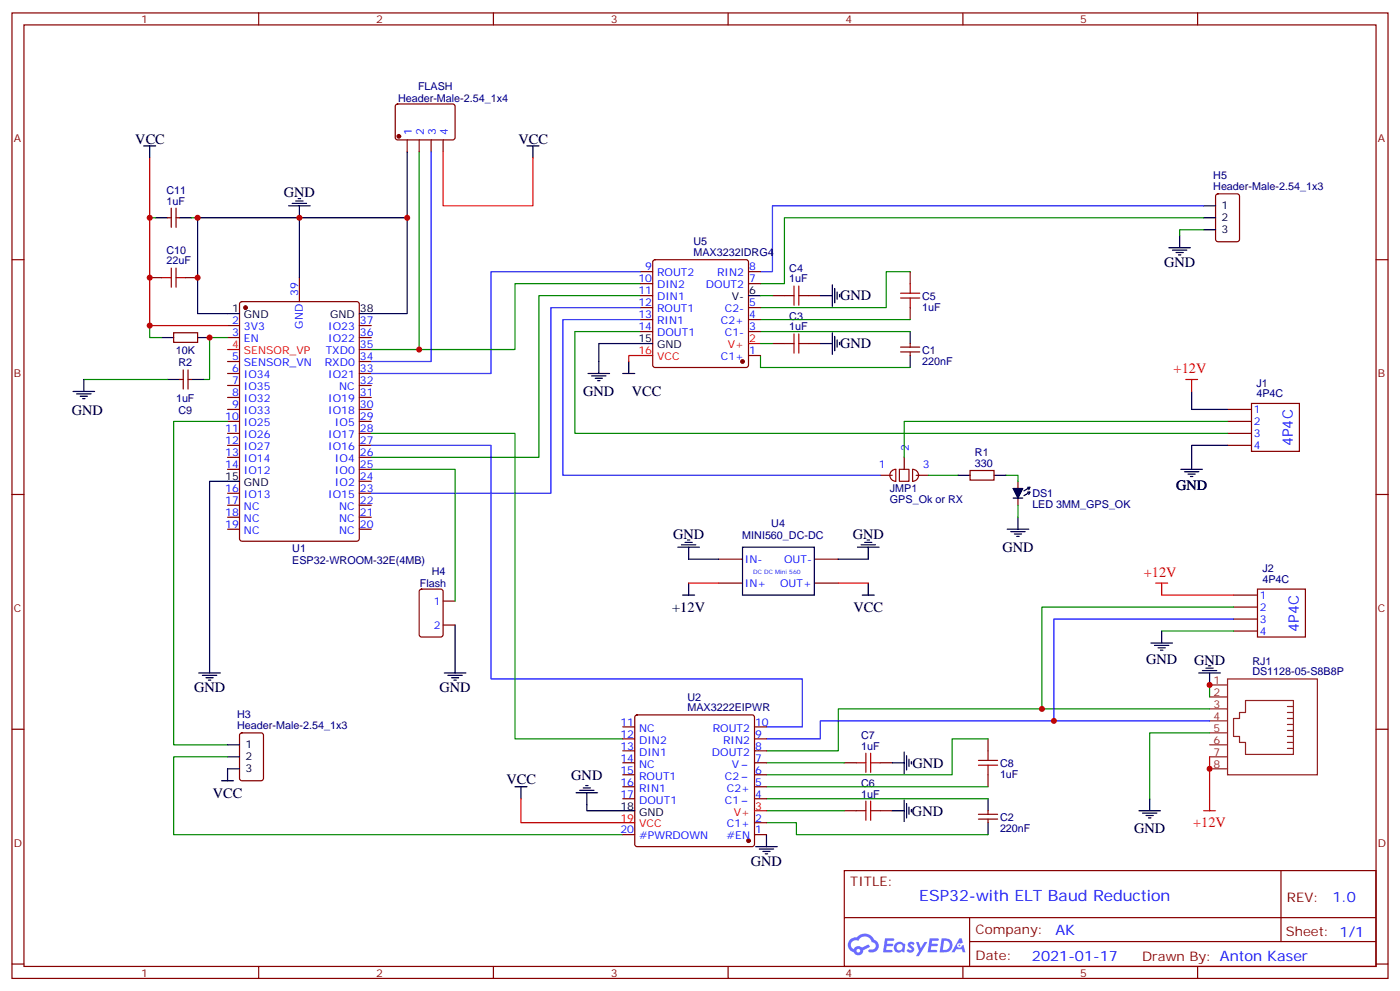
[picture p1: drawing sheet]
<svg xmlns="http://www.w3.org/2000/svg" width="412mm" height="292mm" viewBox="0 0 412 292" stroke-linecap="round" stroke-linejoin="round" font-family="sans-serif">
<g fill="none" stroke="#870000" stroke-width=".35">
<path d="M3.5 3.8h405.4v284.3h-405.4zM7.1 7.3h398.2v277.3h-398.2zM76.2 3.8v3.5M145.3 3.8v3.5M214.5 3.8v3.5M283.6 3.8v3.5M352.8 3.8v3.5M3.5 76.5h3.6M405.3 76.5h3.6M3.5 145.6h3.6M405.3 145.6h3.6M3.5 214.8h3.6"/>
<path d="M405.3 214.8h3.6M248.7 256.4h156.6v28.2h-156.6zM377.3 256.4v20.9M248.7 270.2h156.5M285.6 277.3h119.6M285.6 270.2v14.2M3.5 283.9h3.6M76.2 284.6v3.5M145.3 284.6v3.5M214.5 284.6v3.5M283.6 284.6v3.5M352.8 284.6v3.5"/>
<path d="M405.3 283.9h3.6"/>
</g>
<g fill="#5487ff">
<path d="M267.7 277.6a1.22 1.22 0 0 1 1.7 .2l-.4 .6a.47 .47 0 0 0-.3-.4 .47 .47 0 0 0-.5 .2l.1 .2a1.14 1.14 0 0 1 .8 1.8 1.14 1.14 0 0 1-1.9 0l-.2-.2 .5-.6 .7 .5a.29 .29 0 0 0 .3-.3 .29 .29 0 0 0-.2-.3 1.04 1.04 0 0 1-.6-1.7z"/>
<path d="M260.7 276.3h2.4l.3 .2-.2 .5-1.8 .1-.1 .8h1.5l.3 .4-.3 .4h-1.6l-.2 1.1h1.7l.2 .3-.2 .3-2.6 .1z"/>
<path d="M273.8 276.3h2.4l.3 .2-.1 .5-1.8 .1-.2 .8h1.6l.3 .4-.4 .4h-1.6l-.1 1.1h1.7l.2 .3-.2 .3-2.6 .1z"/>
<path d="M282.6 276.3h.7l.3 1.3-.6 .3a.69 .69 0 0 0-1 .3 .69 .69 0 0 0 .4 .9 .69 .69 0 0 0 .9-.6l.5-.2 .6 2.2h-.8l-.2-.9h-1.8l-.5 .9h-.8z"/>
<path d="M269.8 277.4h.8l.6 1.8 1.1-1.8h.9l-2.6 4.2h-.8l.9-1.5z"/>
<path d="M277.4 276.3l-.6 4.2h1.3a2.11 2.11 0 0 0 2.5-2.1 2.11 2.11 0 0 0-2.5-2.1zM278.1 277.1a1.39 1.39 0 0 1 1.7 1.4 1.39 1.39 0 0 1-1.8 1.3h-.3z"/>
<path d="M263.7 277.9a1.54 1.54 0 0 0-.1 2.2 1.54 1.54 0 0 0 2.2 .1l.6 .3 .3-2.3-.2-.3h-.4a1.49 1.49 0 0 0-2.4 0zM264 278.9a.94 .94 0 0 1 1.8 0 .94 .94 0 0 1-1.8 0z"/>
<path d="M250.4 276.7a2.18 2.18 0 0 0 1.1 3.7 1.44 1.44 0 0 0 1.6 .9 1.44 1.44 0 0 0 1.2-1.4l2-1.1-.5-.7-1.9 1a1.47 1.47 0 0 0-2.4 .4 1.39 1.39 0 0 1-.7-1.9 1.39 1.39 0 0 1 2-.5 2.12 2.12 0 0 1 2.2-1.3 2.12 2.12 0 0 1 1.9 1.7 1.14 1.14 0 0 1 1.1 1.4 1.14 1.14 0 0 1-1.7 .7 .43 .43 0 0 0-.5 .4 .43 .43 0 0 0 .4 .5 1.98 1.98 0 0 0 2.5-1.2 1.98 1.98 0 0 0-1.2-2.6 3.1 3.1 0 0 0-5.3-.6l-.9 .1zM252.3 280a.55 .55 0 0 1 1.1 0 .55 .55 0 0 1-1.1 0z"/>
<circle cx="282.6" cy="278.4" r=".26"/>
</g>
<g fill="none" stroke="#000" stroke-width=".35">
<path d="M42.3 43h3.6M44.1 43v3.5M86.1 59.9h4.2M87.1 59.2h2.2M87.8 58.5h.7M119.9 44.7v19.4M155.2 43h3.5M157 43v3.5M45.9 64.1h3.5M52.9 64.1h3.5M85 60.6h6.4M88.2 60.6v21.2"/>
<path d="M344.3 73h6.4M345.4 73.7h4.2M346.4 74.4h2.1M347.1 75.1h.7M347.5 69.4v3.6M354.5 60.6h3.6M354.5 67.7h3.6M354.5 64.1h3.6M47.6 99.4h3.6M58.2 99.4h3.5M70.6 92.4h-12.4v-28.3h61.7v28.3h-14.1M220.5 87.1h3.5"/>
<path d="M241.7 87.1h3.5M245.2 83.9v6.3M245.2 98v6.4M245.9 84.9v4.3M245.9 99.1v4.2M246.6 86v2.1M247.3 86.7v.7M268.1 97.6v3.6M21.5 115.3h6.4M22.6 116h4.2M23.6 116.7h2.2M24.3 117.4h.7"/>
<path d="M24.7 111.8v3.5M49.4 111.8h3.5M56.4 111.8h3.6M173.2 110h6.4M174.3 110.7h4.2M175.3 111.4h2.1M176 112.1h.7M183.4 110h3.6M185.2 106.5v3.5M192.3 101.2h-15.9v8.8M241.7 101.2h3.5M246.6 100.1v2.1"/>
<path d="M247.3 100.8v.7M268.1 104.7v3.5M351 115.3v5.3h10.6M282.2 140h3.6M292.8 140h3.5M347.8 138.2h6.4M348.9 138.9h4.2M350 139.6h2.1M361.6 131.2h-10.6v7M70.6 141.7h-8.9v56.5M201.8 159.7h2.1M202.5 159h.7"/>
<path d="M254.7 159.7h2.1M255.4 159h.7M296.7 155.9h6.3M297.7 156.6h4.3M298.4 143.9h2.9l-1.4 2.8zM298.4 146.7h2.9M298.8 143.9l1.1 2.4 1-2.4M298.8 144.2h2.1l-1 1.8-.7-1.8 .7 1.4-.4-1.7 .7 1.7-.3-1.7 .7 1.4-.4-1.1M298.8 157.3h2.1M299.5 158h.7M299.9 152.3v3.6M300.6 144.2v.4"/>
<path d="M302.7 143.5h.7l-.4 .7M302.7 144.9h.7l-.4 .7M303.4 143.5l-1.8 1.1M303.4 144.9l-1.8 1.1M350.7 140.3h.7M199.7 161.1h6.3M200.7 160.4h4.3M201.1 175.3h3.5M202.8 161.1v3.6h8.9M202.8 171.7v3.6M218.7 161.1h21.2v14.2h-21.2zM252.6 161.1h6.3"/>
<path d="M253.6 160.4h4.3M254 175.3h3.5M255.8 161.1v3.6h-8.9M255.8 171.7v3.6M58.6 198.2h6.3M59.6 198.9h4.3M60.7 199.6h2.1M130.9 198.2h6.3M131.9 198.9h4.3M133 199.6h2.1M134.1 184.1v14.1M339 189.4h6.4"/>
<path d="M340.1 190.1h4.2M341.1 190.8h2.2M341.8 191.5h.7M342.2 185.8v3.6M353.1 198.2h6.4M354.2 197.5h4.2M355.2 196.8h2.2M356 196.1h.7M356.3 198.2v3.5M61.4 200.3h.7M67 219.4h3.6M133.7 200.3h.7"/>
<path d="M65.3 229.9h3.5M67 222.9h3.6M70.6 226.4h-3.6v3.5M151.7 231.7h3.5M153.5 231.7v3.5M169.7 233.5h6.3M170.7 232.8h4.3M171.8 232.1h2.1M172.5 231.4h.7M172.9 233.5v5.3h14.1M262.8 224.6h3.5M262.8 238.8h3.5"/>
<path d="M266.3 221.5v6.3M266.3 235.6v6.3M267.1 222.5v4.3M267.1 236.6v4.3M267.8 223.6v2.1M267.8 237.7v2.1M268.5 224.3v.7M268.5 238.4v.7M291 235.2v3.6M335.5 238.8h6.3M336.5 239.5h4.3M338.7 235.2v3.6"/>
<path d="M222.6 249.3h6.4M223.7 250h4.2M224.7 250.8h2.1M225.4 251.5h.7M225.8 245.8v3.5M291 242.3v3.5M337.6 240.2h2.1M338.3 240.9h.7"/>
</g>
<g fill="none" stroke="#870000" stroke-width=".35">
<path d="M116.7 30.8l.4-.2 16.5 .1 .5 .6-.1 9.5-.7 .4-16.5-.1-.4-.6v-9.2zM119.9 41.2v3.5M123.5 41.2v3.5M127 41.2v3.5M130.5 41.2v3.5M358.3 57.3l.5-.2h5.6l.7 .4v13l-.4 .6-5.9 .1-.7-.5v-12.9zM49.4 64.1h1M50.4 61.3v5.7M51.9 61.3v5.7M51.9 64.1h1M192.5 76.7l.5-.2h26.8l.5 .2 .2 .5v30.3l-.2 .5-.5 .2h-26.8l-.5-.2-.2-.5v-30.3zM44.1 81.8h3.5"/>
<path d="M51.2 98h7v2.8h-7zM54.7 81.8h3.5M67 95.9h3.6M67 99.4h3.6M70.8 89l.5-.2h33.8l.7 .5v69.4l-.4 .6-34.1 .1-.7-.5v-69.4zM88.2 81.8v7M105.8 95.9h3.6M105.8 99.4h3.6M188.7 87.1h3.6M188.7 97.6h3.6M188.7 94.1h3.6M188.7 90.6h3.6"/>
<path d="M188.7 83.5h3.6M188.7 80h3.6M220.5 97.6h3.5M220.5 94.1h3.5M220.5 90.6h3.5M220.5 83.5h3.5M220.5 80h3.5M227.5 87.1h3.6M238.1 87.1h3.6M268.1 80v3.5M268.1 90.6v3.5M52.9 111.8h1.1"/>
<path d="M54 108.9v5.7M55.4 108.9v5.7M55.4 111.8h1M67 106.5h3.6M67 110h3.6M67 113.5h3.6M67 117.1h3.6M105.8 106.5h3.6M105.8 110h3.6M105.8 113.5h3.6M105.8 117.1h3.6M105.8 102.9h3.6"/>
<path d="M220.5 104.7h3.5M227.5 101.2h3.6M238.1 101.2h3.6M265.3 103.6h5.6M265.3 102.2h5.6M268.1 101.2v1M268.1 103.6v1.1M368.7 118.8h14.1v14.1h-14.1zM67 120.6h3.6M67 124.1h3.6M67 127.6h3.6M67 131.2h3.6"/>
<path d="M67 134.7h3.6M67 138.2h3.6M105.8 120.6h3.6M105.8 124.1h3.6M105.8 127.6h3.6M105.8 131.2h3.6M105.8 134.7h3.6M105.8 138.2h3.6M259.3 140h3.5M266.3 134.7v3.5M269.9 140h3.5M285.8 138.6h7v2.8h-7z"/>
<path d="M361.6 120.6h7.1M361.6 124.1h7.1M361.6 127.6h7.1M361.6 131.2h7.1M67 145.3h3.6M67 148.8h3.6M67 152.3h3.6M67 155.9h3.6M105.8 145.3h3.6M105.8 148.8h3.6M105.8 152.3h3.6M105.8 155.9h3.6"/>
<path d="M105.8 141.7h3.6M299.9 141.7v2.2M299.9 146.7v2.1M123.7 173.7l.5-.2h5.6l.7 .4v13l-.4 .7h-5.9l-.7-.5v-12.9zM130.5 177h3.6M211.7 171.7h7M211.7 164.7h7M239.9 171.7h7M239.9 164.7h7M363.4 175.3h7M363.4 178.8h7M370.4 173.5h14.1v14.1h-14.1z"/>
<path d="M130.5 184.1h3.6M363.4 182.3h7M363.4 185.8h7M70.8 216l.5-.2h5.6l.7 .5v12.9l-.5 .7h-5.8l-.7-.4v-13zM183.4 217.6h3.6M183.4 214.1h3.6M187.2 210.7l.5-.2h33.8l.5 .2 .2 .5v37.4l-.2 .5-.5 .2h-33.8l-.5-.2-.2-.5v-37.4zM222.2 217.6h3.6M222.2 214.1h3.6M291 217.6v3.5M183.4 224.6h3.6M183.4 235.2h3.6"/>
<path d="M183.4 231.7h3.6M183.4 228.2h3.6M183.4 221.1h3.6M222.2 224.6h3.6M222.2 235.2h3.6M222.2 231.7h3.6M222.2 228.2h3.6M222.2 221.1h3.6M248.7 238.8h3.5M248.7 224.6h3.5M259.3 238.8h3.5M259.3 224.6h3.5"/>
<path d="M288.2 239.8h5.7M291 228.2v3.5M291 238.8v1M183.4 245.8h3.6M222.2 245.8h3.6M222.2 242.3h3.6M288.2 241.2h5.7M291 241.2v1.1"/>
</g>
<g fill="#870000" stroke="#870000" stroke-width=".35">
<circle cx="72.3" cy="90.6" r=".53"/>
<circle cx="117.5" cy="40.1" r=".53"/>
<circle cx="218.7" cy="106.5" r=".53"/>
<circle cx="220.5" cy="247.6" r=".53"/>
</g>
<g fill="none" stroke="#f00" stroke-width=".35">
<path d="M44.1 46.5v49.4h22.9M130.5 44.7v15.9h26.5v-14.1M67 102.9h3.6M192.3 104.7h-7.1v1.8M220.5 101.2h3.5M349.2 111.8h3.6M351 111.8v3.5M202.8 171.7h8.9M246.9 171.7h8.9M340.4 171.7h3.6M342.2 171.7v3.6h21.2M153.5 235.2v7.1h33.5"/>
<path d="M222.2 238.8h3.6M354.5 238.8h3.6M356.3 222.9v15.9"/>
</g>
<g fill="none" stroke="#008700" stroke-width=".35">
<path d="M123.5 44.7v58.2M44.1 64.1h1.8M56.4 64.1h1.8M354.5 67.7h-7v1.7M354.5 64.1h-123.4v19.4h-7.1M44.1 95.9v3.5h3.5M67 99.4h-5.3v12.4h-1.7M188.7 83.5h-37v19.4h-42.3M188.7 87.1h-30v47.6h-49.3M188.7 97.6h-19.4v30h192.3M224 97.6h44.1M224 94.1h44.1"/>
<path d="M224 87.1h3.5M268.1 80h-7v10.6h-37.1M24.7 111.8h24.7M224 104.7v3.5h44.1M224 101.2h3.5M67 124.1h-15.8v95.3h15.8M109.4 127.6h42.3v90h31.7M109.4 138.2h24.7v38.8M273.4 140h8.8M296.3 140h3.6v1.7M361.6 124.1h-95.3v10.6M299.9 148.8v3.5"/>
<path d="M363.4 178.8h-56.5v30M342.2 185.8h21.2M291 217.6h-10.5v10.6h-54.7M356.3 208.8h-109.4v12.3h-21.1M356.3 215.8h-17.6v19.4M356.3 201.7v3.5M67 222.9h-15.8v22.9h132.2M225.8 238.8h22.9M225.8 235.2h65.2M225.8 231.7h65.2M225.8 224.6h22.9M225.8 242.3h8.8v3.5h56.4"/>
</g>
<g fill="none" stroke="#a10000" stroke-width=".35">
<path d="M50.4 79v5.6M51.9 79v5.6M47.6 81.8h2.8M51.9 81.8h2.8M231.1 87.1h2.8M233.9 84.2v5.7M233.9 98.4v5.6M235.3 84.2v5.7M235.3 98.4v5.6M235.3 87.1h2.8M265.3 86.4h5.6M265.3 87.8h5.6"/>
<path d="M268.1 83.5v2.9M268.1 87.8v2.8M231.1 101.2h2.8M235.3 101.2h2.8M252.2 238.8h2.9M252.2 224.6h2.9M255.1 221.8v5.7M255.1 235.9v5.7M256.5 238.8h2.8M256.5 221.8v5.7M256.5 235.9v5.7M256.5 224.6h2.8"/>
<path d="M288.2 223.9h5.7M288.2 225.4h5.7M291 221.1v2.8M291 225.4v2.8"/>
</g>
<path d="M127 44.7v61.8h-17.6M354.5 60.6h-127v19.4h-3.5M188.7 80h-44.1v30h-35.2M188.7 90.6h-26.4v54.7h-52.9M188.7 94.1h-22.9v45.9h93.5M109.4 131.2h35.2v68.8h91.8v14.1h-10.6M363.4 182.3h-53v30M356.3 212.3h-114.6v5.3h-15.9" fill="none" stroke="#00f" stroke-width=".35"/>
<g fill="none" stroke="#8c2424" stroke-width=".35">
<path d="M361.6 200h26.5v28.2h-26.5zM356.3 219.4h5.3M356.3 215.8h5.3M356.3 212.3h5.3M356.3 208.8h5.3M356.3 205.2h5.3M356.3 201.7h5.3M366.9 206.3h14.1v15.9h-14.1v-3.5h-1.8v-1.8h-1.7v-5.3h1.7v-1.8h1.8zM379.2 218.7h1.8M379.2 216.9h1.8M379.2 215.1h1.8M379.2 213.4h1.8"/>
<path d="M379.2 211.6h1.8M379.2 209.8h1.8M379.2 208.1h1.8M356.3 226.4h5.3M356.3 222.9h5.3M379.2 220.4h1.8"/>
</g>
<path d="M262.6 138.7l1.3-.5v3.5a1.76 1.76 0 0 1-1.7-1 1.76 1.76 0 0 1 .4-2zM264.9 138.2h2.9v3.5h-2.9zM268.8 138.2a1.76 1.76 0 0 1 1.8 1.8 1.76 1.76 0 0 1-1.8 1.7z" fill="none" stroke="#900" stroke-width=".35"/>
<g fill="#c00">
<circle cx="88.2" cy="64.1" r=".88"/>
<circle cx="119.9" cy="64.1" r=".88"/>
<circle cx="123.5" cy="102.9" r=".88"/>
<circle cx="356.3" cy="226.4" r=".88"/>
<circle cx="356.3" cy="201.7" r=".88"/>
<circle cx="310.4" cy="212.3" r=".88"/>
<circle cx="306.9" cy="208.8" r=".88"/>
<circle cx="44.1" cy="95.9" r=".88"/>
<circle cx="61.7" cy="99.4" r=".88"/>
<circle cx="44.1" cy="81.8" r=".88"/>
<circle cx="58.2" cy="81.8" r=".88"/>
<circle cx="58.2" cy="64.1" r=".88"/>
<circle cx="44.1" cy="64.1" r=".88"/>
</g>
<text font-size="4.6" fill="#00f" x="270.8" y="265.4">ESP32-with ELT Baud Reduction</text>
<g font-size="4.2">
<text x="39.9" y="42.3">VCC</text>
<text x="152.8" y="42.3">VCC</text>
<text x="83.6" y="58.1">GND</text>
<text x="342.9" y="78.6">GND</text>
<text x="247.5" y="88.5">GND</text>
<text x="247.5" y="102.6">GND</text>
<text x="171.8" y="116.7">GND</text>
<text x="186.2" y="116.7">VCC</text>
<text x="21.2" y="122.3">GND</text>
<text x="346.4" y="144.4">GND</text>
<text x="198.3" y="158.7">GND</text>
<text x="251.2" y="158.7">GND</text>
<text x="295.3" y="162.6">GND</text>
<text x="198" y="180.2">+12V</text>
<text x="251.4" y="180.2">VCC</text>
<text x="337.6" y="195.5">GND</text>
<text x="351.7" y="195.7">GND</text>
<text x="57.1" y="203.8">GND</text>
<text x="129.5" y="203.8">GND</text>
<text x="268.8" y="226.1">GND</text>
<text x="149.2" y="231">VCC</text>
<text x="168.3" y="229.6">GND</text>
<text x="62.7" y="234.9">VCC</text>
<text x="268.6" y="240.2">GND</text>
<text x="334.1" y="245.5">GND</text>
<text x="221.2" y="255">GND</text>
</g>
<g font-size="4.2" fill="#f00">
<text x="345.7" y="110">+12V</text>
<text x="336.9" y="170">+12V</text>
<text x="351.5" y="243.7">+12V</text>
</g>
<g font-size="4.2" fill="#00f">
<text x="380.8" y="131.5" transform="rotate(-90 380.8 131.5)">4P4C</text>
<text x="382.6" y="186.1" transform="rotate(-90 382.6 186.1)">4P4C</text>
<text x="392.5" y="265.7">1.0</text>
<text x="310.9" y="275.2">AK</text>
<text x="304" y="283">2021-01-17</text>
</g>
<g font-size="3.9" fill="#800">
<text x="250.5" y="261">TITLE:</text>
<text x="379.1" y="265.7">REV:</text>
<text x="287.4" y="275.2">Company:</text>
<text x="378.7" y="275.8">Sheet: 1/1</text>
<text x="287.4" y="282.9">Date:</text>
<text x="336.4" y="282.9">Drawn By: Anton Kaser</text>
</g>
<g font-size="3.2" fill="#800">
<text x="41.6" y="6.8">1</text>
<text x="110.8" y="6.8">2</text>
<text x="179.9" y="6.8">3</text>
<text x="249.1" y="6.8">4</text>
<text x="318.2" y="6.8">5</text>
<text x="4.1" y="41.9">A</text>
<text x="405.9" y="41.9">A</text>
<text x="4.1" y="111.1">B</text>
<text x="405.9" y="111.1">B</text>
<text x="4.1" y="180.2">C</text>
<text x="405.9" y="180.2">C</text>
<text x="4.1" y="249.3">D</text>
<text x="405.9" y="249.3">D</text>
<text x="41.6" y="287.6">1</text>
<text x="110.8" y="287.6">2</text>
<text x="179.9" y="287.6">3</text>
<text x="249.1" y="287.6">4</text>
<text x="318.2" y="287.6">5</text>
</g>
<g font-size="3.2" fill="#000080">
<text x="123.1" y="26.4">FLASH</text>
<text x="117.2" y="30.1">Header-Male-2.54_1x4</text>
<text x="357.4" y="52.8">H5</text>
<text x="49.1" y="57.1">C11</text>
<text x="357.4" y="56">Header-Male-2.54_1x3</text>
<text x="49.1" y="60.3">1uF</text>
<text x="49.1" y="77.9">22uF</text>
<text x="49.1" y="74.7">C10</text>
<text x="204.3" y="75.4">MAX3232IDRG4</text>
<text x="204.3" y="72.2">U5</text>
<text x="232.5" y="83.2">1uF</text>
<text x="232.5" y="80">C4</text>
<text x="271.6" y="88.3">C5</text>
<text x="232.5" y="94.1">C3</text>
<text x="271.6" y="91.5">1uF</text>
<text x="232.5" y="97.3">1uF</text>
<text x="51.8" y="104.2">10K</text>
<text x="52.6" y="107.7">R2</text>
<text x="271.6" y="107.4">220nF</text>
<text x="271.6" y="104.2">C1</text>
<text x="370.1" y="113.9">J1</text>
<text x="51.8" y="118.3">1uF</text>
<text x="370.1" y="117.1">4P4C</text>
<text x="52.6" y="121.8">C9</text>
<text x="287.2" y="137.5">330</text>
<text x="287.2" y="134.3">R1</text>
<text x="262.1" y="148.1">GPS_Ok or RX</text>
<text x="262.1" y="144.9">JMP1</text>
<text x="304.1" y="149.7">LED 3MM_GPS_OK</text>
<text x="304.1" y="146.5">DS1</text>
<text x="227.2" y="155.3">U4</text>
<text x="218.6" y="158.9">MINI560_DC-DC</text>
<text x="86.1" y="166">ESP32-WROOM-32E(4MB)</text>
<text x="86.1" y="162.7">U1</text>
<text x="123.7" y="173">Flash</text>
<text x="127.2" y="169.3">H4</text>
<text x="371.9" y="168.6">J2</text>
<text x="371.9" y="171.7">4P4C</text>
<text x="368.9" y="195.7">RJ1</text>
<text x="368.9" y="198.9">DS1128-05-S8B8P</text>
<text x="202.5" y="209.5">MAX3222EIPWR</text>
<text x="202.5" y="206.3">U2</text>
<text x="69.9" y="214.8">Header-Male-2.54_1x3</text>
<text x="69.9" y="211.6">H3</text>
<text x="253.7" y="220.8">1uF</text>
<text x="253.7" y="217.6">C7</text>
<text x="294.6" y="225.9">C8</text>
<text x="253.7" y="231.7">C6</text>
<text x="294.6" y="229.1">1uF</text>
<text x="253.7" y="234.9">1uF</text>
<text x="294.6" y="244.9">220nF</text>
<text x="294.6" y="241.8">C2</text>
</g>
<g font-size="3.2" fill="#00f">
<text x="121.4" y="39.9" transform="rotate(-90 121.4 39.9)">1</text>
<text x="124.9" y="39.9" transform="rotate(-90 124.9 39.9)">2</text>
<text x="128.4" y="39.9" transform="rotate(-90 128.4 39.9)">3</text>
<text x="131.9" y="39.9" transform="rotate(-90 131.9 39.9)">4</text>
<text x="188.1" y="83.2">10</text>
<text x="190.1" y="79.7">9</text>
<text x="193.6" y="81.4">ROUT2</text>
<text x="211.3" y="81.4">RIN2</text>
<text x="220.7" y="83.2">7</text>
<text x="220.7" y="79.7">8</text>
<text x="87.8" y="87.1" transform="rotate(-90 87.8 87.1)">39</text>
<text x="188.1" y="86.7">11</text>
<text x="193.6" y="84.9">DIN2</text>
<text x="193.6" y="88.5">DIN1</text>
<text x="207.9" y="84.9">DOUT2</text>
<text x="68.4" y="95.5">2</text>
<text x="106" y="95.5">37</text>
<text x="188.1" y="90.2">12</text>
<text x="188.1" y="93.8">13</text>
<text x="193.6" y="92">ROUT1</text>
<text x="193.6" y="95.5">RIN1</text>
<text x="212.4" y="95.5">C2+</text>
<text x="213.5" y="92">C2-</text>
<text x="220.7" y="93.8">4</text>
<text x="220.7" y="90.2">5</text>
<text x="68.4" y="99.1">3</text>
<text x="71.9" y="97.3">3V3</text>
<text x="71.9" y="100.8">EN</text>
<text x="89.3" y="96.8" transform="rotate(-90 89.3 96.8)">GND</text>
<text x="96.7" y="100.8">IO22</text>
<text x="96.7" y="97.3">IO23</text>
<text x="106" y="99.1">36</text>
<text x="188.1" y="97.3">14</text>
<text x="193.6" y="99.1">DOUT1</text>
<text x="213.5" y="99.1">C1-</text>
<text x="220.7" y="97.3">3</text>
<text x="68.4" y="106.1">5</text>
<text x="71.9" y="107.9">SENSOR_VN</text>
<text x="95.7" y="107.9">RXD0</text>
<text x="95.9" y="104.4">TXD0</text>
<text x="106" y="106.1">34</text>
<text x="106" y="102.6">35</text>
<text x="212.4" y="106.1">C1+</text>
<text x="220.7" y="104.4">1</text>
<text x="68.4" y="109.6">6</text>
<text x="68.4" y="113.2">7</text>
<text x="71.9" y="111.4">IO34</text>
<text x="96.7" y="111.4">IO21</text>
<text x="106" y="113.2">32</text>
<text x="106" y="109.6">33</text>
<text x="68.4" y="116.7">8</text>
<text x="71.9" y="114.9">IO35</text>
<text x="71.9" y="118.5">IO32</text>
<text x="96.7" y="118.5">IO19</text>
<text x="99.9" y="114.9">NC</text>
<text x="106" y="116.7">31</text>
<text x="66.3" y="123.8">10</text>
<text x="68.4" y="120.2">9</text>
<text x="71.9" y="122">IO33</text>
<text x="71.9" y="125.5">IO25</text>
<text x="96.7" y="122">IO18</text>
<text x="98.7" y="125.5">IO5</text>
<text x="106" y="123.8">29</text>
<text x="106" y="120.2">30</text>
<text x="369.4" y="121.6">1</text>
<text x="369.4" y="125.2">2</text>
<text x="66.3" y="127.3">11</text>
<text x="66.3" y="130.8">12</text>
<text x="71.9" y="129">IO26</text>
<text x="96.7" y="129">IO17</text>
<text x="106" y="130.8">27</text>
<text x="106" y="127.3">28</text>
<text x="369.4" y="128.7">3</text>
<text x="66.3" y="134.3">13</text>
<text x="66.3" y="137.9">14</text>
<text x="71.9" y="132.6">IO27</text>
<text x="71.9" y="136.1">IO14</text>
<text x="96.7" y="132.6">IO16</text>
<text x="98.7" y="136.1">IO4</text>
<text x="106" y="137.9">25</text>
<text x="106" y="134.3">26</text>
<text x="258.8" y="137.9">1</text>
<text x="267.8" y="132.7" transform="rotate(-90 267.8 132.7)">2</text>
<text x="271.8" y="137.9">3</text>
<text x="369.4" y="132.2">4</text>
<text x="71.9" y="139.6">IO12</text>
<text x="98.7" y="143.2">IO2</text>
<text x="98.7" y="139.6">IO0</text>
<text x="106" y="141.4">24</text>
<text x="66.3" y="144.9">16</text>
<text x="66.3" y="148.4">17</text>
<text x="71.9" y="146.7">IO13</text>
<text x="96.7" y="146.7">IO15</text>
<text x="106" y="148.4">22</text>
<text x="106" y="144.9">23</text>
<text x="66.3" y="152">18</text>
<text x="66.3" y="155.5">19</text>
<text x="71.9" y="150.2">NC</text>
<text x="71.9" y="153.7">NC</text>
<text x="99.9" y="153.7">NC</text>
<text x="99.9" y="150.2">NC</text>
<text x="106" y="155.5">20</text>
<text x="106" y="152">21</text>
<text x="71.9" y="157.3">NC</text>
<text x="99.9" y="157.3">NC</text>
<text x="219.4" y="165.7">IN-</text>
<text x="231" y="165.7">OUT-</text>
<text x="219.4" y="172.8">IN+</text>
<text x="229.8" y="172.8">OUT+</text>
<text x="127.8" y="178.1">1</text>
<text x="371.1" y="176.3">1</text>
<text x="371.1" y="179.8">2</text>
<text x="127.8" y="185.1">2</text>
<text x="371.1" y="183.4">3</text>
<text x="371.1" y="186.9">4</text>
<text x="182.8" y="213.7">11</text>
<text x="188.3" y="215.5">NC</text>
<text x="209.9" y="215.5">ROUT2</text>
<text x="222.4" y="213.7">10</text>
<text x="182.8" y="217.2">12</text>
<text x="182.8" y="220.8">13</text>
<text x="188.3" y="219">DIN2</text>
<text x="213" y="219">RIN2</text>
<text x="222.4" y="220.8">8</text>
<text x="222.4" y="217.2">9</text>
<text x="182.8" y="224.3">14</text>
<text x="182.8" y="227.8">15</text>
<text x="188.3" y="222.5">DIN1</text>
<text x="188.3" y="226.1">NC</text>
<text x="209.7" y="222.5">DOUT2</text>
<text x="215.6" y="226.1">V</text>
<text x="222.4" y="227.8">6</text>
<text x="222.4" y="224.3">7</text>
<text x="182.8" y="231.4">16</text>
<text x="188.3" y="229.6">ROUT1</text>
<text x="188.3" y="233.1">RIN1</text>
<text x="213.5" y="229.6">C2</text>
<text x="214.1" y="233.1">C2+</text>
<text x="222.4" y="231.4">5</text>
<text x="182.8" y="234.9">17</text>
<text x="188.3" y="236.6">DOUT1</text>
<text x="213.5" y="236.6">C1</text>
<text x="222.4" y="234.9">4</text>
<text x="182.8" y="245.5">20</text>
<text x="214.1" y="243.7">C1+</text>
<text x="222.4" y="245.5">1</text>
<text x="222.4" y="241.9">2</text>
<text x="188.3" y="247.2">#PWRDOWN</text>
<text x="214" y="247.2">#EN</text>
</g>
<g font-size="3.2">
<text x="359.8" y="61.7">1</text>
<text x="359.8" y="65.2">2</text>
<text x="359.8" y="68.7">3</text>
<text x="215.6" y="88.5">V-</text>
<text x="220.7" y="86.7">6</text>
<text x="68.4" y="92">1</text>
<text x="71.9" y="93.8">GND</text>
<text x="97.2" y="93.8">GND</text>
<text x="106" y="92">38</text>
<text x="188.1" y="100.8">15</text>
<text x="193.6" y="102.6">GND</text>
<text x="66.3" y="141.4">15</text>
<text x="71.9" y="143.2">GND</text>
<text x="72.3" y="220.4">1</text>
<text x="72.3" y="227.5">3</text>
<text x="72.3" y="223.9">2</text>
<text x="182.8" y="238.4">18</text>
<text x="188.3" y="240.2">GND</text>
</g>
<g font-size="3.2" fill="#f00">
<text x="220.7" y="100.8">2</text>
<text x="68.4" y="102.6">4</text>
<text x="71.9" y="104.4">SENSOR_VP</text>
<text x="188.1" y="104.4">16</text>
<text x="193.6" y="106.1">VCC</text>
<text x="214.4" y="102.6">V+</text>
<text x="222.4" y="238.4">3</text>
<text x="182.8" y="241.9">19</text>
<text x="188.3" y="243.7">VCC</text>
<text x="216.2" y="240.2">V+</text>
</g>
<g font-size="3.2" fill="#8d2323">
<text x="357.5" y="201.4">1</text>
<text x="357.5" y="208.4">3</text>
<text x="357.5" y="204.9">2</text>
<text x="357.5" y="215.5">5</text>
<text x="357.5" y="211.9">4</text>
<text x="357.5" y="219">6</text>
<text x="357.5" y="226.1">8</text>
<text x="357.5" y="222.5">7</text>
</g>
<text font-size="1.8" fill="#00f" x="221.9" y="168.9">DC DC Mini 560</text>
</svg>
